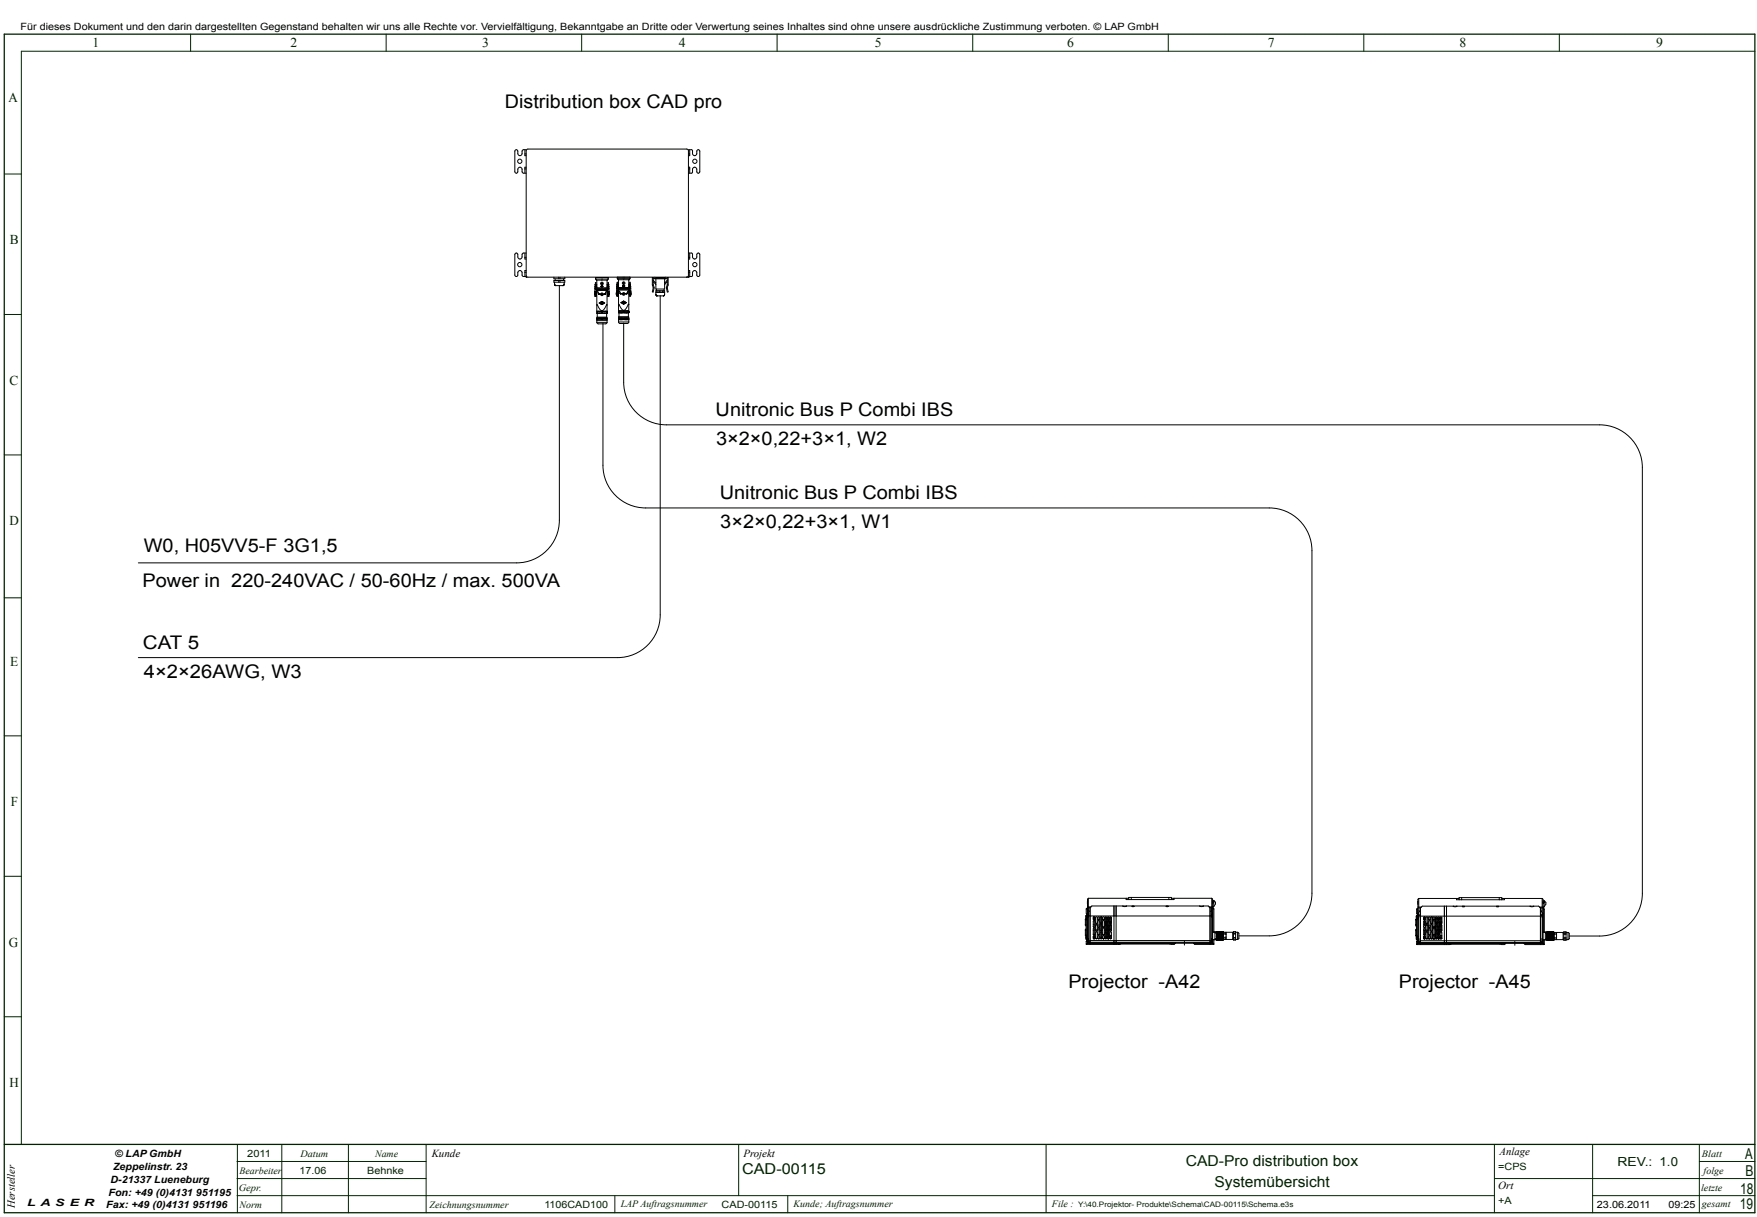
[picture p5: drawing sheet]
<svg xmlns="http://www.w3.org/2000/svg" width="411mm" height="285mm" viewBox="0 0 411 285" stroke-linecap="round" stroke-linejoin="round" font-family="sans-serif">
<path d="M1 8h410v276h-410zM1 268h410" fill="none" stroke="#002400" stroke-width=".3"/>
<g fill="none" stroke="#002400" stroke-width=".23">
<path d="M44.6 8v4M90.4 8v4M136.2 8v4M182 8v4M227.8 8v4M273.6 8v4M319.4 8v4M365.2 8v4M411 12h-406v256M1 40.8h4M1 73.6h4M1 106.5h4"/>
<path d="M1 140h4M1 172.3h4M1 205.2h4M1 238.1h4M55.5 272h44.3M55.5 276h44.3M55.6 268v16M66 268v16M81.6 268v16M99.8 268v16M173 268v12M245 268v16"/>
<path d="M350 276h61M350 268v16M373 268v16M398 268v16M398 272h13M55.5 280h294.5M144 280v4M184.5 280v4M373 280h38"/>
</g>
<g fill="none" stroke="#000" stroke-width=".23">
<path d="M122.9 35.1v1.4h.3M122.9 39.6h.3M122.9 36.1h.3M123.2 35.1h-.8l-.1 .9a.5 .5 0 0 1-.5 .5 .5 .5 0 0 1-.5-.5v-.6a.35 .35 0 0 0-.4-.3 .35 .35 0 0 0-.3 .3v4.8a.35 .35 0 0 0 .3 .4 .35 .35 0 0 0 .4-.4v-.5a.5 .5 0 0 1 .5-.5 .5 .5 0 0 1 .5 .5l.1 .8 .8 .1M123.2 39.2h-.3v1.4M123.4 35h37.6l.2 .3v29.4l-.4 .2h-37.4l-.2-.4v-29.2zM161.2 35.1h.9l.1 .9a.5 .5 0 0 0 .5 .5 .5 .5 0 0 0 .5-.5v-.6a.35 .35 0 0 1 .3-.3 .35 .35 0 0 1 .4 .3v4.8a.35 .35 0 0 1-.4 .4 .35 .35 0 0 1-.3-.4v-.5a.5 .5 0 0 0-.5-.5 .5 .5 0 0 0-.5 .5l-.1 .8-.9 .1M161.2 39.6h.3M161.2 39.2h.3v1.4M161.2 36.1h.3M161.5 35.1v1.4h-.3M122.9 59.3v1.4h.3"/>
<path d="M123.2 59.3h-.8l-.1 .9a.5 .5 0 0 1-.5 .5 .5 .5 0 0 1-.5-.5v-.6a.35 .35 0 0 0-.4-.3 .35 .35 0 0 0-.3 .3v4.8a.35 .35 0 0 0 .3 .4 .35 .35 0 0 0 .4-.4v-.5a.5 .5 0 0 1 .5-.5 .5 .5 0 0 1 .5 .5l.1 .8 .8 .1M161.2 59.3h.9l.1 .9a.5 .5 0 0 0 .5 .5 .5 .5 0 0 0 .5-.5v-.6a.35 .35 0 0 1 .3-.3 .35 .35 0 0 1 .4 .3v4.8a.35 .35 0 0 1-.4 .4 .35 .35 0 0 1-.3-.4v-.5a.5 .5 0 0 0-.5-.5 .5 .5 0 0 0-.5 .5l-.1 .8-.9 .1M161.5 59.3v1.4h-.3M122.9 63.8h.3M122.9 60.3h.3M123.3 64.9h.1M123.2 63.4h-.3v1.4M129.7 64.9v.4h2.6v-.4M129.7 65.7h2.6v.4h-2.6zM129.9 66.5h.1M129.9 66.1v.4M129.9 66.5v.2"/>
<path d="M129.9 66.7h.1M129.9 66.7l.1 .1M130 66.8h.1M130 65.3v.4M130.1 66.9h.1M130.2 66.9h1.6M130.9 64.9v.4M130.9 65.7v.4M131 66.9v54.9a10 10 0 0 1-10 10h-88.6M131.2 64.9v.4M131.2 65.7v.4M131.8 66.9h.1"/>
<path d="M131.9 66.9h.1M132 66.8l-.1 .1M132 66.8h.1M132 65.3v.4M132.1 66.8h-.1M132.1 66.7h.1M132.1 66.6v.1M132.1 66.6h.1M132.1 66.5v.1M132.1 66.5h.1M132.1 66.1v.4M139.3 68.7h.1"/>
<path d="M139.3 69h.1M139.3 68.7v.3M139.3 68.3l.8 .1M139.3 67.6l.3 .1h2.8l.2-.1M139.4 66.7h.1M139.4 67.1v-.9h.2v1.6M139.4 67.1l-.1 2.3h.3M139.4 67.6h3.1M139.4 68.3l.1 1.1M139.4 66.6v.5M139.4 68.7h.1M139.4 69h.1"/>
<path d="M139.4 67.6h.2M139.5 68.3h.1M139.5 69.4h.1M139.5 65h3v.3h-3zM139.5 68.3h.1v1.1M139.5 67.2l-.1 .4M139.5 67.1h.1M139.6 65.3l.1 .3M139.6 67.1h-.1M139.6 68.6l.1 .1M139.6 68.2h-.3v.3h.3M139.6 66.7h.1"/>
<path d="M139.6 67.1h.1M139.6 67.4h2.8M139.6 67.8l.2 .2M139.6 67.8h2.8M139.6 68.6h.1M139.6 69.2h.1M139.7 68.1h.1M139.7 68.1l-.1 1.3M139.7 68.1l-.1 1.1M139.7 68.7h.1M139.7 66.6v.5M139.7 67.1l.1 .1"/>
<path d="M139.7 65.6l.1 1.9h2.4v-1.9M139.7 65.6h2.5M139.8 71.4v-.1l.7 1.1 .5 .4 .4-.3 .7-1.2 .1 .1M139.8 66.6h-.1M139.8 68v4.9h2.3l.1-4.9M139.8 68h2.4M139.8 74.6h.1M139.8 73.3h1.1M139.8 73.3h2.4M139.8 73.3v-.4h2.4v.4M139.8 74.6v.9M139.8 75.5l.3 .3h1.7l.4-.3"/>
<path d="M139.8 75.5h2.4M139.8 74.3v.3M139.8 74.3h2.4M139.8 74.3h.1M139.9 74.9v-.3h.5h.5v.3M139.9 74.9h1M139.9 74.9h-.1h2.4h-.1M139.9 72.9v1.4M140 72.9h.1M140.1 68.4h.1M140.1 68.4l.1 .4M140.1 68.6l.1 .1"/>
<path d="M140.2 68.7v.1M140.2 68.8h.1M140.2 68.8v.1M140.2 68.9h.1M140.3 68.9h.1M140.3 68.8h.1M140.3 71l.7-.4 .6 .4-.6 .3zM140.7 70.8h.1v.4zM140.7 67.1l.3-.2 .2 .2-.2 .1zM140.8 70.9v.1M140.8 67h.1M140.8 67.1h.1"/>
<path d="M140.9 71.2h.1M140.9 70.7h.1M140.9 72.9v.4M140.9 73.3h.2M140.9 74.9h.2M140.9 67h.1M140.9 71.1h.2v-.3v.4h-.2M140.9 70.7v.5M140.9 67.1h.1M140.9 67.2h.1M140.9 67v.2M141 70.7l.2 .1"/>
<path d="M141 67.1l-.1 .1M141 66.9v.1M141 70.6v.1M141 67v.1M141.1 67h.1M141.1 67l-.1 .1M141.1 67v.1M141.1 74.9v-.3h.5h.5v.3M141.1 73.3h1M141.1 74.9h1M141.1 72.9v.4M141.2 70.8v.3z"/>
<path d="M141.2 75.7v33.3a10 10 0 0 0 10 10h146.1a10 10 0 0 1 10 10v80.2a10 10 0 0 1-10 10h-7.2M141.3 70.8v.3M141.6 68.8h-1.2M141.6 68.9h-1.2M141.6 68.8h.1M141.7 68.9h-.1M141.7 68.9h.1M141.7 68.8h.1M141.8 68.9h-.1M141.8 68.8h.1M141.8 68.7v.1M141.8 68.6v.1"/>
<path d="M141.9 68.4l-.1 .4M141.9 68.4h.1M141.9 72.9h.1M142.1 73.3h.1M142.1 72.9v.4M142.1 73.3l.1 1M142.2 74.3v1.2M142.2 73h.1M142.2 73.1h.1M142.2 73.2h.1M142.2 68.1h.1M142.2 66.6h.1"/>
<path d="M142.2 68.7h.1M142.2 74.6h.1M142.2 74.6h-2.4M142.2 66.6v.5M142.2 67.1v.1M142.3 68.1v.6M142.3 68.1v1.1M142.3 68.6h.1M142.3 69.2h.1M142.3 68.6v.1M142.3 66.7h.1M142.3 67.1h.1"/>
<path d="M142.3 69.4h.1M142.4 68.3v1.1M142.4 68.3h-.1M142.4 68.3h.1M142.4 65.3l-.2 .3M142.4 67.1l.1 .5M142.4 68.5h.3M142.4 67.6h.1M142.4 68.2h.3M142.4 67.8l-.2 .2M142.5 68.3h.1M142.5 68.7h.1"/>
<path d="M142.5 69h.1M142.5 68.3v1.1v-1.1M142.5 66.6l.1 .5M142.5 66.7h.1M142.6 67.1h.1M142.6 67.1l-.1-.9h-.1v1.6M142.6 68.3l-.7 .1M142.6 68.7h.1M142.6 69h.1M142.6 67.2v2.2h-.2M142.7 68.7v.3M142.7 68.7h.1"/>
<path d="M142.7 69h.1M144.3 68.9h.1M144.4 68.6h.1M144.4 68.9h.1M144.4 68.6v.3M144.4 68.6h-.1M144.4 68.4l.4 .2-.1 .5M144.4 68.1h.3M144.4 68.2l.8 .2M144.4 67.5l.3 .2h2.8l.2-.2M144.4 67.1v2.2h.1M144.4 67.1h.1"/>
<path d="M144.5 66.6h.1M144.5 67v-.9h.2v1.6M144.5 67.5h3.1M144.5 68.9h.1M144.5 66.5v.5M144.5 68.2l.1 1.1M144.5 68.6h.1M144.5 67.5h.2M144.5 68.2h.1M144.5 69.3h.1M144.6 64.9v.4h3v-.4M144.6 68.2h-.1"/>
<path d="M144.6 69.3h.1M144.7 65.3l.1 .2M144.7 66.6h.1M144.7 68.5l.2 .1M144.7 67.7h2.8M144.7 67.7l.2 .2M144.7 67.3h2.8M144.7 68.2h.1M144.7 69.1h.1M144.7 69.3h.1M144.7 67l-.2 .5M144.8 68l-.1 1.3"/>
<path d="M144.8 68l-.1 1.1M144.8 68h.1M144.8 66.6v.5M144.8 67.1h.1M144.8 65.5l.1 1.9h2.4v-1.9M144.8 65.5h2.5M144.9 71.4v-.2l.7 1.1 .5 .4 .4-.3 .7-1.2 .1 .2M144.9 66.5l-.1 .1M144.9 67.9v4.9M144.9 67.9h2.4M144.9 74.5h2.4h-.2M144.9 73.2h.1"/>
<path d="M144.9 74.8h.1M144.9 73.2v-.3h2.4v.3M144.9 74.5v.9M144.9 73.2l2.4 .1M144.9 74.5h.1M144.9 74.8h2.4M144.9 75.4l.3 .4h1.7l.4-.4M144.9 75.4h2.4M144.9 74.2v.3M144.9 74.2h2.3M145 74.5h.9M145 74.5v.3l.5 .1 .4-.1v-.3"/>
<path d="M145 72.9v1.3M145.2 68.4h.1M145.2 68.4l.1 .4M145.2 72.8v.1M145.2 72.8l-.1 .1M145.2 72.8h1.8M145.2 68.6l.1 .1M145.3 68.7h.1M145.3 68.8h.1M145.3 68.7l.1 .1M145.4 68.8h.1M145.4 70.9l.7-.4 .6 .4-.6 .4z"/>
<path d="M145.8 71l.1-.3v.4M145.8 67l.3-.2 .2 .2-.2 .1zM145.8 67l.3 .1M145.8 70.9h.1M145.9 66.9v.1M145.9 67h.1M145.9 70.6h.1M145.9 72.9v.3h-.9M145.9 74.5h.3M146 66.9h.1M146 70.6l-.1 .5h.3v-.3l-.1 .2h-.1M146 66.9v.1"/>
<path d="M146 67v.1M146 66.9v.2M146 67l.1 .1M146.1 66.9h.1M146.1 75.7v13.8a10 10 0 0 0 10 10h218.5a10 10 0 0 1 10 10v99.7a10 10 0 0 1-10 10h-7.1M146.1 66.9l-.1 .2M146.1 67.1h.1M146.2 66.9h.1M146.2 66.9l-.1 .2M146.2 66.9l-.1 .1M146.2 74.5h.9M146.2 72.9v.3l.5 .1 .4-.1v-.3"/>
<path d="M146.2 74.5v.3l.5 .1 .4-.1v-.3M146.2 71h.1M146.2 70.7l-.1-.1 .6 .3M146.3 70.7h.1M146.3 70.7v.3M146.3 70.8l.1 .2zM146.7 68.8h-1.3M146.7 68.8h.1M146.8 68.8h-.1M146.8 68.8h.1M146.8 68.7v.1M146.8 68.7h.1"/>
<path d="M146.9 68.7h-.1M146.9 68.7h.1M146.9 68.8h.1M146.9 68.6v.1M147 68.4l-.1 .4M147 68.4h.1M147 72.8v.1M147 72.8l.1 .1M147.2 73.3v.9M147.2 74.2h.1M147.2 74.2h-2.3M147.2 74.2l.1 1.2"/>
<path d="M147.3 72.9h.1M147.3 73h.1M147.3 73.1h.1M147.3 73.2h.1M147.3 68.6h.1M147.3 66.5v.1M147.3 67.9l-.1 4.9M147.3 68h.1M147.3 73.3h.1M147.3 74.8h.1M147.3 66.6v.5M147.3 67.1h.1"/>
<path d="M147.3 69l.1 .1M147.4 68v.6M147.4 68v1.1M147.4 69.1h.1M147.4 67l.2 .5M147.4 66.6h.1M147.4 69.3h.1M147.4 68.2v1.1M147.4 68.2h.1M147.4 69.3h.2M147.5 65.3l-.2 .2M147.5 67.5h.1"/>
<path d="M147.5 68.1h.2M147.5 67.7l-.2 .2M147.6 68.9h.1M147.6 68.2v1.1M147.6 68.6h.1M147.6 68.2h.1M147.6 66.6h.1M147.6 66.5l.1 .5M147.7 67v2.3h-.1M147.7 67l-.1-.9h-.1v1.6M147.7 68.2l-.7 .2M147.7 68.6h.1"/>
<path d="M147.7 68.9h.1M147.7 68.4l-.4 .2M147.8 68.6v.3M147.8 68.6h.1M147.8 68.9h.1M152.8 65h.2v1.7a1.79 1.79 0 0 1 0 1.7l-.2-.1a1.72 1.72 0 0 0 0-1.6zM153 66.1l.6 .6M153 65.6l.6 .6M153 65.2h3.3M153.4 64.9v.4h2.5v-.4M153.6 65h2.1v2.7h-2.1zM153.6 68.9v-.8h2.1v.8"/>
<path d="M153.6 68.9h.1M153.6 68.5h2.1M153.6 68.9v.1M153.6 69h.1M153.6 69v.1M153.6 69.1h.1M153.7 69.1h.1M153.7 69.1v.1M153.7 69.2h.1M153.8 69.2h.1M153.8 67.7v.4M153.8 69.2v.1"/>
<path d="M153.8 69.3h.1M153.8 68.1v.4M153.9 69.3h.1M153.9 69.3h1.5M154.1 68.1v.4M154.5 68.1v.4M154.6 69.3v74.7a10 10 0 0 1-10 10h-112.2M154.8 68.1v.4M155.1 68.1v.4M155.4 69.3h.1M155.4 68.1v.4M155.5 69.3h.1"/>
<path d="M155.5 69.2v.1M155.5 67.7v.4M155.5 69.2h.1M155.6 69.2h-.1M155.6 69.2h.1M155.6 69.1h.1M155.6 69v.1M155.6 69h.1M155.7 68.9l-.1 .1M155.7 68.9h.1M156.3 65h.2v1.7a1.72 1.72 0 0 0 0 1.6l-.2 .1a1.79 1.79 0 0 1 0-1.7zM156.3 66.1l-.6 .6"/>
<path d="M156.3 65.6l-.6 .6M160.8 64.9h.1M161.2 63.8h.3M161.2 63.4h.3v1.4M161.2 60.3h.3M161.3 64.9h.1M254.2 219l.1 .2M254.2 215.4h.2M254.2 216.5h.2M254.2 215.4v1.4h.2M254.3 215.2l-.1 .2M254.3 215.2l.1 .2"/>
<path d="M254.3 219.2l.2 .1M254.3 214.5l.2 .6M254.3 219.5l.2 .6M254.3 214.5h.1M254.4 219h.1M254.4 219l-.1 .2M254.4 215.4h.1M254.4 219l.2 .2M254.4 219h-.2M254.4 217.9h-.2M254.4 214.9v.3M254.4 219.2l-.1 .3"/>
<path d="M254.4 217.6h-.2v1.4M254.4 215.4v3.6M254.4 212.9v1l.2 .3M254.4 214.6l.1 .1M254.5 215.1l-.2 .1M254.5 214.3l-.2 .2M254.5 219.3l-.2 .2M254.5 215.1h.1M254.5 219.3h.1M254.5 214.3v.8M254.5 219.3v.8M254.5 215.3v3.8"/>
<path d="M254.5 215.1l.1 .1M254.5 214.3h.1M254.5 215h.2M254.5 215.1h.2M254.5 214.4h.2M254.5 219.4h.2M254.6 212.8l-.2 .1M254.6 212.8l.2 8.1M254.6 214.2l.1 .1M254.6 212.8v1.4M254.6 219.2l-.1 .1M254.6 219.2l.1 .1h-.2"/>
<path d="M254.6 215.2l-.2 .2M254.7 211.7h.1M254.7 215.1l-.1 .1M254.7 211v.1M254.8 213.9h-.1M254.8 213.9l-.1 .1M254.8 213.9v6.9M254.9 214.7h.1M254.9 214.1h.1M254.9 219.8h.1M254.9 214.1v.1M254.9 214l.1 .4 .3 .1h28.1l.3-.1 .1-.4"/>
<path d="M254.9 214.1v.6M254.9 219.8v.6M254.9 212.4l-.5 .5M254.9 210.4h9.4M254.9 212.4h.6M254.9 210.4l-.2 .2v1.8l.2 .2h.4M254.9 210.4v2M254.9 213.7l-.1 .2M254.9 213.3l.2 .1-.2 .2v7.1l.4-.4h28.1l.4 .4v-7.1l-.2-.2 .1-.1M254.9 212.6v.7M254.9 213.3l.2 .2M256 216.5l.3 .1"/>
<path d="M256 218.8l.2 .2 .2-.2M256 218.8v-1.3l.2-.2 .2 .2v1.3M256 219.7v-.4l.2-.2 .2 .2v.4M256 219.7l.2 .2 .2-.2M256 219.7l.2 .2M256 215h.2M256.1 219.3h.1M256.1 215.6l.3 .2v1.2l-.2 .2-.2-.2zM256.1 214.7l.3 .2v.3l-.2 .2-.2-.2zM256.2 219.3v.6M256.2 215v-.3v.4M256.2 215l-.2 .1"/>
<path d="M256.2 214.9h.2M256.3 217.8l-.3 .1M256.3 214.9v.5M256.3 215.6v1M256.3 217.8v1.2M256.3 219.1v.4M256.3 216.6h.1M256.3 217.8h.1M256.4 219.7l-.2 .2M256.4 219.5h-.4M256.6 216.6l.2-.2 .2 .2M256.6 216.6v1.3l.2 .2 .2-.2v-1.3"/>
<path d="M256.6 219.7v-1.3l.2-.2 .2 .2v1.3M256.6 219.7l.2 .2 .2-.2M256.6 217.8h.4M256.6 216.6h.4M256.7 214.7l.3 .2v1.2l-.2 .2-.2-.2zM257.1 218.8l.2 .2 .2-.2M257.1 218.8v-1.3l.2-.2 .2 .2v1.3M257.1 219.7v-.4l.2-.2 .2 .2v.4M257.1 219.7l.2 .2 .2-.2M257.1 216.6h.4M257.1 217.8h.4M257.2 215.6l.3 .2v1.2l-.2 .2-.2-.2z"/>
<path d="M257.2 214.7l.3 .2v.3l-.2 .2-.2-.2zM257.7 219.7v-1.3l.2-.2 .2 .2v1.3M257.7 219.7l.2 .2 .2-.2M257.7 219.7h.3M257.8 214.7l.3 .2v1.2l-.2 .2-.2-.2zM257.8 216.5l.3 .1v1.3l-.2 .2-.2-.2zM257.8 214.7h.2v1.6l.1-.2M258 216.5v1.5M258 218.3v1.5M258.1 219.7v.1M258.2 218.8l.2 .2 .2-.2M258.2 218.8v-1.3l.2-.2 .2 .2v1.3"/>
<path d="M258.2 219.7v-.4l.2-.2 .2 .2v.4M258.2 219.7l.2 .2 .2-.2M258.2 219.7l.2 .2M258.3 215.6l.3 .2v1.2l-.2 .2-.2-.2zM258.3 214.7l.3 .2v.3l-.2 .2-.2-.2zM258.4 219.9h.1M258.5 219.9h-.1M258.6 219.7l-.2 .2M258.6 219.7v.1M258.8 214.9l.2-.2 .2 .2M258.8 214.9v1.2l.2 .2 .2-.2v-1.2M258.8 217.9v-1.3l.2-.2 .2 .2v1.3"/>
<path d="M258.8 217.9l.2 .2 .2-.2M258.8 218.4l.2-.2 .2 .2M258.8 219.7l.2 .2 .2-.2M258.8 215.1h.4M258.8 214.9h.4M258.8 215.4h.4M258.8 215.3h.4M258.8 215.8h.4M258.8 215.6h.4M258.8 216h.4M258.8 216.9h.4M258.8 216.7h.4"/>
<path d="M258.8 217.3h.4M258.8 217.1h.4M258.8 217.7h.4M258.8 217.5h.4M258.8 217.8h.4M258.8 218.8h.4M258.8 218.6h.4M258.8 219.1h.4M258.8 219h.4M258.8 219.5h.4M258.8 219.3h.4M258.8 218.4v1.3"/>
<path d="M258.8 219.7l.1 .1M258.8 218.4h.4M258.8 216.2h.4zM258.8 216.5h.4M258.9 218h.2M259.2 218.4v1.3M259.3 218.6h.2l.1 .2M259.3 217l.2 .2 .2-.2M259.3 217v-1.2l.2-.2 .2 .2v1.2M259.3 218.8l.2 .2M259.3 218.8v-1.3l.2-.2 .2 .2v1.3M259.3 219.3l.2-.2 .2 .2"/>
<path d="M259.3 219.7l.2 .2 .2-.2M259.3 214.9l.2-.2 .2 .2M259.3 214.9l.1 .5 .3-.2M259.3 218.8l.2 .2 .2-.2M259.3 215.1h.4M259.3 214.9h.4M259.3 215.8h.4M259.3 216.2h.4M259.3 216h.4M259.3 216.5h.4M259.3 216.4h.4M259.3 216.9h.4"/>
<path d="M259.3 216.7h.4M259.3 217l.1 .1 .3-.1M259.3 217.8h.2M259.3 218.4h.2M259.3 218.2h.2M259.3 219.5h.4M259.3 219.3h.4M259.3 219.3v.4M259.3 219.7l.1 .1M259.3 219.7h.1M259.4 215.3h.3M259.4 217.5h.3"/>
<path d="M259.4 219.8h.1M259.4 219.8l.1 .1M259.4 215.6h.3M259.5 219.1h.1M259.5 219.9h.1M259.5 217.9l.1 .2M259.6 217.7l-.1 1.3M259.6 218.1l-.1 .2M259.6 218.8l-.1 .1M259.6 217.7l-.1 .1M259.6 218.1h.1M259.6 217.6v.1"/>
<path d="M259.6 218.8h.1M259.7 219.8l-.2 .1M259.7 219.8h.1M259.7 218.8l-.2 .2M259.7 217.6l-.4 .1M259.7 218h-.4M259.7 218.7l-.4 .1M259.7 214.9v.3M259.7 219.3v.4M259.7 219.7v.1M259.9 214.9l.2-.2 .2 .2M259.9 214.9v1.2l.2 .2 .2-.2v-1.2"/>
<path d="M259.9 219.7v-1.3l.2-.2 .2 .2v1.3M259.9 219.7l.2 .2 .2-.2M259.9 215.1h.4M259.9 214.9h.4M259.9 215.4h.4M259.9 215.3h.4M259.9 215.8h.4M259.9 215.6h.4M259.9 216h.4M259.9 216.9h.4M259.9 216.7h.4M259.9 217.3h.4"/>
<path d="M259.9 217.1h.4M259.9 217.7h.4M259.9 217.5h.4M259.9 219.1h.4M259.9 219.5h.4M259.9 219.3h.4M259.9 219.7v.1M259.9 219.7h.1M259.9 219.7l.1 .1M259.9 216.5h.4M259.9 219.8h.4M260 216.5l.3 .1v1.3l-.2 .2-.2-.2z"/>
<path d="M260.1 216.3h.1M260.1 216.2v.1M260.1 215.9h.2M260.1 215.9v.1M260.3 219.8h.1M260.3 216.2h-.4l.2 .1M260.3 219.7v.1M260.9 212.2v9M261.4 212.2v9M263 212.2l.4 .1 .4-.1M263 212.2h.1M263.7 210.4v.3h11.2v-.3"/>
<path d="M263.8 212.2h.1M264.3 210.7v-.5h10v.5M264.9 210.2v.5M265.2 212.2l-.1 .1h.3l.2-.1h-.1M265.6 212.3h.1M265.6 212.3h-.5M273.2 212.2l-.1 .1h.3l.2-.1h-.1M273.6 212.3h.1M273.6 212.3h-.5M273.7 210.2v.5M274.3 210.4h9.5M281 212.2l.4 .1 .4-.1"/>
<path d="M281 212.2h.1M281.8 212.2h.1M283.2 212.4h.6M283.4 212.5l-.4-.3h-27.3l-.4 .3v8.7M283.4 212.5h.1M283.4 212.5v8.7M283.7 212.6v.7M283.7 213.3l-.1 .2M283.8 214.1h.1M283.8 219.8h.1M283.8 214.7h.1M283.8 214.1v.6"/>
<path d="M283.8 219.8v.6M283.8 212.4l.1 .1M283.8 210.4v2M283.8 210.4l.2 .2v1.8M283.8 213.7l.1 .2M283.9 212.5h.1M283.9 212.5l-.5 .1M283.9 213.9l.1 .1M283.9 213.9v6.9M283.9 213.9h.1M284 212.5l.3 .4M284 212.4h.2"/>
<path d="M284 210.9h.3l.4 .4v.4l-.4 .6M284 211.2l.1 .2M284 212.4l-.1 .1M284 218.3h2.3M284 211.3l.1 .1M284 211.2l.2 .2M284.1 212.8l.2 .1M284.1 212.8l-.2 8.1h-29.1M284.1 212.8v5.5M284.2 212.4l-.3 .1M284.2 211.3l-.2 .2M284.2 211.3l-.2-.1 .2 .2"/>
<path d="M284.2 211.3h.1M284.3 212.3l-.1 .1M284.3 211.3v1M284.3 212.9v5.4M284.4 211l-.1 .3M284.5 218.4h.4M284.6 218.4h.1M284.9 219.2v.7M284.9 218.4v.1M284.9 219.7h.1M284.9 218.5h.1M284.9 219.9h.1"/>
<path d="M284.9 218.5v1.4M284.9 218.6h.1M284.9 218.3v1.8M285 218.8h1.5M285 218.6h1.5M285 219.1h1.5M285 219h1.5M285 219.3h1.5M285 219.4h1.6v.6h.5l.1-.6M285 219.9v.1M285 219.9h.1M285 219.7v.2"/>
<path d="M285 219.8h.1M285 219.7h.1M285 219.6v.1M285 219.5v.1M285 219.5h.1M285 219.4h.1M285 219.3v.1M285 219.2v.1M285 219.1v.1M285 219.1h.1M285 219h.1M285 218.9h.1"/>
<path d="M285 218.8v.1M285 218.8h.1M285 218.7h.1M285 218.6h.1M285 218.3h.1M285 219.2h1.5M285 219.5h1.5M285 219.7h1.5M285 219.6h1.5M285 218.7h1.5M285 218.2l-.1 .1M285 218.2h.1"/>
<path d="M285 218.2h1.3M285 219.5h1.3M285 219.9h1.3M285 218.3h1.3M285 220h1.3M285 218.4h1.3M285 218.9h1.3M285 219.8h1.5l-.2 .1M285 218.2v.3M285 219.2h.1M285 219.3h.1M285 219.6h.1"/>
<path d="M285 219.9v.2M285 220h.1M285 219.4v.1M285 219v.1M285 218.9v.1M285 218.7v.1M285 218.6v.1M285 218.5v.1M285 218.4v.1M285 218.4h.1M285 218.3v.1M285 218.2v.1"/>
<path d="M285 219.1h1.3M285 219.3h1.3M285 218.5h1.3M286.3 218.2h.1M286.3 218.4h-1.8v1.5h1.8M286.3 218.2l.2 .1h-.2M286.3 218.2v.3M286.3 218.6h.1M286.3 218.7h.1M286.3 218.8h.1M286.3 218.9h.1M286.3 219h.1"/>
<path d="M286.3 219.1h.1M286.3 219.2h.1M286.3 219.3h.1M286.3 219.4h.1M286.3 219.5h.1M286.3 219.6h.1M286.3 219.7h.1M286.3 219.8h.1M286.3 219.9v.2M286.3 218.3h.2h-.2M286.3 218.3l.2 .1h-.2M286.3 218.4h.2h-.2"/>
<path d="M286.3 218.4l.2 .1h-.2M286.3 218.5l.2 .1M286.3 218.6h.2M286.3 218.6l.2 .1M286.3 218.7l.2 .1M286.3 218.8h.2M286.3 218.9h.2h-.2M286.3 218.9l.2 .1M286.3 219l.2 .1M286.3 219.1h.2M286.3 219.2h.2M286.3 219.3h.2"/>
<path d="M286.3 219.4h.2h-.2M286.3 219.4l.2 .1M286.3 219.5h.2M286.3 219.6h.2M286.3 219.7h.2M286.3 219.9h.2h-.2M286.3 219.9h.2l-.2 .1M286.3 220h.2h-.2M286.4 218.2l.1 .1v1.8h-.2M286.5 218.6h-.2M286.5 218.7h-.2M286.5 218.8h-.2"/>
<path d="M286.5 218.8l-.2 .1M286.5 219h-.2M286.5 219.1h-.2M286.5 219.1l-.2 .1M286.5 219.2l-.2 .1M286.5 219.3l-.2 .1M286.5 219.5h-.2M286.5 219.5l-.2 .1M286.5 219.6l-.2 .1M286.5 219.7h-.2M286.5 219.7l-.2 .1M286.5 218.4h.1"/>
<path d="M286.5 219.9h.1M286.6 219.6h.5M286.6 218.7h.5M287.1 218.4h.1M287.1 219.9h.1M287.2 218.9l-.1-.6h-.5v.6h-1.6M287.2 218.3h1.5v1.7h-1.5zM288.7 219.8h.2M288.7 218.5h.2M288.9 218.2h.5v1.9h-.5zM288.9 218.7h.5M288.9 219.6h.5"/>
<path d="M288.9 219.7h.5M288.9 218.6h.5M289.4 218.3h.4M289.8 218.3l.3 .3v1.1l-.3 .3M289.8 218.3v1.7M331.6 219.1v.1M331.6 215.4h.1M331.6 216.5h.1M331.6 215.4v1.4h.1M331.6 215.3l.1 .1M331.6 215.3h.1M331.6 215.3v.1"/>
<path d="M331.6 219.2l.3 .2M331.7 214.5l.2 .6M331.7 219.5l.2 .6M331.7 214.5h.1M331.7 219.1h.1M331.7 219.1l-.1 .1M331.7 215.4h.1M331.7 219.1l.3 .2M331.7 219.1h-.1M331.7 217.9h-.1M331.7 215v.2M331.7 219.3v.2"/>
<path d="M331.7 217.6h-.1v1.5M331.7 219h.1M331.7 215.4v.1M331.7 215.4v3.7M331.8 212.9v1l.2 .3M331.8 214.6l.1 .1M331.9 215.1l-.3 .2M331.9 214.4l-.2 .1M331.9 219.4l-.2 .1M331.9 219.4h.1M331.9 214.4v.7M331.9 215.1h.1"/>
<path d="M331.9 219.4v.7M331.9 215.3v3.9M331.9 215.1l.1 .1M331.9 215.1h.2l-.1 .1M331.9 215.1l.2-.1zM331.9 219.4h.2M331.9 214.4h.2M332 212.9h-.2M332 212.9l.1 7.9M332 214.2l.1 .1M332 212.9v1.3M332 219.3l-.1 .1"/>
<path d="M332 219.3l.1 .1h-.2M332 215.2l-.3 .2M332.1 211.1v.6M332.1 213.9v.1M332.2 213.9l-.1 .1M332.2 213.9v6.9M332.3 214.7h.1M332.3 219.9h.1M332.3 214.2h.1M332.3 214.2v.5M332.3 219.9v.5M332.3 214.1l.1 .3 .3 .1h28.1l.3-.1 .1-.3"/>
<path d="M332.3 210.4h9.4M332.3 210.4l-.2 .2v1.8l.2 .2h.4M332.3 212.4l-.5 .5M332.3 212.4h.6M332.3 210.4v2M332.3 213.7l-.1 .2M332.3 213.3l.2 .2M332.3 212.6l.1 .9M332.7 212.6v8.6M333.4 216.5l.2 .2M333.4 218.8l.2 .2M333.4 218.8v-1.2l.2-.2 .2 .2v1.2"/>
<path d="M333.4 219.4l.4-.2v.5M333.4 219.7l.2 .2 .2-.2M333.4 218.8l.2 .2 .2-.2M333.4 215h.2M333.4 219.6h.2M333.4 215.1h.2M333.4 219.4v.3M333.4 219.3h.2M333.5 215.7l.3 .1v1.2l-.2 .2-.2-.2zM333.5 214.8l.3 .1v.4l-.2 .2-.2-.2zM333.6 219.3v.3M333.6 215v-.3v.4"/>
<path d="M333.6 215v.1M333.6 219.3h.1M333.6 219.3v.6v-.3M333.6 215.1h.1M333.6 219.5h.2M333.6 214.9h.2M333.6 217.8l-.2 .1M333.6 214.9v.6M333.6 215.6v1.1M333.6 217.8v1.2M333.6 219.2v.3M333.6 216.7h.2"/>
<path d="M333.6 217.8h.2M333.8 218.8l-.2 .2M334 216.7l.2-.2 .2 .2M334 216.7v1.2l.2 .2 .2-.2v-1.2M334 219.7v-1.2l.2-.2 .2 .2v1.2M334 219.7l.2 .2 .2-.2M334 217.8h.4M334 216.7h.4M334 214.8l.4 .1v1.2l-.2 .2-.2-.2zM334.5 218.8l.2 .2 .2-.2M334.5 218.8v-1.2l.2-.2 .2 .2v1.2M334.5 219.7v-.3l.2-.2 .2 .2v.3"/>
<path d="M334.5 219.7l.2 .2 .2-.2M334.5 216.7h.4M334.5 217.8h.4M334.6 215.7l.3 .1v1.2l-.2 .2-.2-.2zM334.6 214.8l.3 .1v.4l-.2 .2-.2-.2zM335.1 219.7v-1.2l.2-.2 .2 .2v1.2M335.1 219.7l.2 .2 .2-.2M335.1 219.7h.3M335.1 214.8l.4 .1v1.2l-.2 .2-.2-.2zM335.1 216.5l.4 .2v1.2l-.2 .2-.2-.2zM335.2 214.7h.2v1.6l.1-.2M335.4 216.5v1.6"/>
<path d="M335.4 218.3v1.6M335.6 218.8l.2 .2 .2-.2M335.6 218.8v-1.2l.2-.2 .2 .2v1.2M335.6 219.7v-.3l.2-.2 .2 .2v.3M335.6 219.7l.2 .2 .2-.2M335.6 219.7l.2 .2M335.7 215.7l.3 .1v1.2l-.2 .2-.2-.2zM335.7 214.8l.3 .1v.4l-.2 .2-.2-.2zM335.8 219.9h.1M336 219.7l-.2 .2M336 219.7v.1M336.2 218.5l.2-.2 .2 .2"/>
<path d="M336.2 219.7l.2 .2 .2-.2M336.2 215.8h.4M336.2 215.7h.4M336.2 217h.4M336.2 216.8h.4M336.2 217.9h.4M336.2 219.2h.4M336.2 219h.4M336.2 217.7h.4M336.2 219.4h.4M336.2 218.8h.4M336.2 219.5h.4"/>
<path d="M336.2 218.6h.4M336.2 214.9h.4M336.2 215.1h.4M336.2 215.5h.4M336.2 215.3h.4M336.2 216h.4M336.2 217.3h.4M336.2 217.1h.4M336.2 217.5h.4M336.2 218.5v1.2M336.2 219.7v.1M336.2 218.4h.4"/>
<path d="M336.2 216.2h.4zM336.2 216.6h.4M336.2 214.8l.4 .1v1.2l-.2 .2-.2-.2zM336.2 216.5l.4 .2v1.2l-.2 .2-.2-.2zM336.2 218.1h.3M336.6 218.5v1.2M336.7 218.6l.3 .2M336.7 217l.2 .2 .2-.2M336.7 215.8l.2-.2 .2 .2M336.7 218.8l.2 .2M336.7 218.8v-1.2l.2-.2 .2 .2v1.2M336.7 219.7v-.3l.2-.2 .2 .2v.3"/>
<path d="M336.7 219.7l.2 .2 .2-.2M336.7 218.8l.2 .2 .2-.2M336.7 215.8h.4M336.7 217h.4M336.7 216.8h.4M336.7 217.9h.2M336.7 218.4h.2M336.7 219.4h.4M336.7 218.3h.2M336.7 218.8h.2M336.7 219.5h.4M336.7 214.9h.4"/>
<path d="M336.7 215.1h.4M336.7 216.2h.4M336.7 216h.4M336.7 216.6h.4M336.7 216.4h.4M336.7 217l.1 .1 .3-.1M336.7 215.8v1.2M336.7 219.7l.1 .1M336.7 219.7h.1M336.7 215.3h.4M336.7 217.5h.4M336.8 219.8h.1"/>
<path d="M336.8 219.8l.1 .1M336.8 215.7h.3M336.8 214.8l.3 .1v.4l-.2 .2-.2-.2zM336.8 219.2h.2M336.9 219.9h.1M336.9 218l.1 .2M337 219.9h-.1M337 217.7l-.1 1.3M337 218.2l-.1 .1M337 218.9h-.1M337 217.7l-.1 .1M337 218.8h.1"/>
<path d="M337 218.2h.1M337 218.9h.1M337 217.7h.1M337 218.8v.1M337.1 219.8l-.2 .1M337.1 219.8h.1M337.1 218.8l-.2 .2M337.1 218.1h-.4M337.1 217.7h-.4M337.1 215.8v1.2M337.1 219.7v.1M337.3 219.7v-1.2l.2-.2 .2 .2v1.2"/>
<path d="M337.3 219.7l.2 .2 .2-.2M337.3 215.8h.4M337.3 215.7h.4M337.3 217h.4M337.3 216.8h.4M337.3 219.2h.4M337.3 217.7h.4M337.3 219.4h.4M337.3 219.1h.4M337.3 219.5h.4M337.3 214.9h.4M337.3 215.1h.4"/>
<path d="M337.3 215.5h.4M337.3 215.3h.4M337.3 216h.4M337.3 217.3h.4M337.3 217.1h.4M337.3 217.5h.4M337.3 219.7v.1M337.3 219.7h.1M337.3 219.8h.1M337.3 216.6h.4M337.3 219.8h.3M337.3 214.8l.4 .1v1.2l-.2 .2-.2-.2z"/>
<path d="M337.3 216.5l.4 .2v1.2l-.2 .2-.2-.2zM337.5 216.3h.1M337.5 216.2v.1M337.5 215.9h.2M337.5 215.9h.1M337.5 215.9v.1M337.7 219.8h-.1M337.7 216.2h-.4l.2 .1M337.7 219.7l-.1 .1M338.3 212.2v9M338.8 212.2v9M340.3 212.2l.5 .1 .4-.1"/>
<path d="M340.4 212.2v.1M341.1 210.4v.3h11.2v-.3M341.2 212.2h.1M341.2 212.2v.1M341.7 210.7v-.5h10v.5M342.3 210.2v.5M342.6 212.2l-.1 .1 .3 .1 .2-.1-.1-.1M342.9 212.3h.1M342.9 212.3h-.4M350.6 212.2l-.1 .1 .3 .1 .2-.1-.1-.1M350.9 212.3h.1M350.9 212.3h-.4"/>
<path d="M351.1 210.2v.5M351.7 210.4h9.5M358.3 212.2l.5 .1 .4-.1M358.4 212.2v.1M359.2 212.2h.1M359.2 212.2v.1M360.6 212.4h.6M360.8 212.6v8.6M361.1 213.3l-.1 .2 .2 .1v7.1l-.4-.4h-28.1l-.4 .4v-7.1l.2-.1M361.1 212.6l-.1 .9M361.2 219.9h.1M361.2 214.2h.1"/>
<path d="M361.2 214.7h.1M361.2 214.2v.5M361.2 219.9v.5M361.2 212.4l.1 .1M361.2 210.4v2M361.2 210.4l.2 .2v1.8M361.2 213.7l.1 .2M361.2 212.6h.1M361.3 212.5l-.6 .1-.3-.4h-27.3l-.4 .4M361.3 213.9l.1 .1M361.3 213.9v6.9M361.4 212.6l.3 .3"/>
<path d="M361.4 212.4h.2M361.4 210.9h.3l.4 .4v.4l-.4 .6M361.4 218.3h2.3M361.4 212.4l-.1 .1M361.4 211.3l.1 .2h-.1M361.5 212.9h.2M361.5 212.9l-.2 8h-29.2M361.5 212.9v5.4M361.5 211.4l-.1 .1M361.5 211.4h.1M361.6 212.4l-.3 .2M361.6 211.3l-.2 .2"/>
<path d="M361.6 211.3l-.2-.1 .1 .2M361.6 211.3h.1M361.7 211.3v1M361.7 212.3l-.1 .1M361.7 212.9v5.4M361.8 211l-.1 .3M362 218.4h.1M362.3 219.2v.7M362.3 218.4v.1M362.3 218.9v.6M362.3 219.8h.1M362.3 219.9h.1"/>
<path d="M362.3 218.5h.1M362.3 219.9h-.4M362.3 218.3h.1M362.3 218.6v.1M362.3 218.3v1.8M362.3 218.7h1.6M362.3 218.6h1.6M362.3 219.5h1.6M362.3 219.4h1.6M362.3 219h1.6M362.3 218.9h1.6M362.3 219.4h1.7v.6h.5l.1-.6"/>
<path d="M362.3 219.8h1.6M362.3 219.2h1.6M362.3 219.1h1.6M362.3 219.3h1.6M362.3 218.8h1.6M362.3 219.6h1.6M362.3 219.7h1.6M362.3 219.9l.1 .2M362.3 219.8l.1 .1M362.3 219.7l.1 .1M362.3 219.7h.1M362.3 219.6h.1"/>
<path d="M362.3 219.5l.1 .1M362.3 219.4l.1 .1M362.3 219.4h.1M362.3 219.3h.1M362.3 219.2h.1M362.3 219.1h.1M362.3 219l.1 .1M362.3 218.9l.1 .1M362.3 218.9h.1M362.3 218.8h.1M362.3 218.7h.1M362.3 218.6h.1"/>
<path d="M362.4 218.3h-.1M362.4 218.4h1.3M362.4 219.1h1.3M362.4 219h1.3M362.4 219.8h1.5l-.2 .2M362.4 219.9h1.3M362.4 219.4h1.3M362.4 219.7h1.3M362.4 218.7h1.3M362.4 218.5h1.3M362.4 218.3v.2M362.4 218.6h.1"/>
<path d="M362.4 218.7h.1M362.4 218.8h.1M362.4 218.9h.1M362.4 219h.1M362.4 219.1h.1M362.4 219.2h.1M362.4 219.3h.1M362.4 219.4h.1M362.4 219.5h.1M362.4 219.6h.1M362.4 219.7h.1M362.4 219.8h.1"/>
<path d="M362.4 219.9v.2M362.4 219.8h-.1M362.4 219.7h-.1M362.4 219.6l-.1 .1M362.4 219.6h-.1M362.4 219.5h-.1M362.4 219.4h-.1M362.4 219.3l-.1 .1M362.4 219.2l-.1 .1M362.4 219.1l-.1 .1M362.4 219.1h-.1M362.4 219h-.1"/>
<path d="M362.4 218.9h-.1M362.4 218.8l-.1 .1M362.4 218.7l-.1 .1M362.4 218.7h-.1M362.4 218.6l-.1 .1M362.4 218.5l-.1 .1M362.4 218.5h-.1M362.4 218.4l-.1 .1M362.4 218.4h-.1M362.4 218.3v.1M363.7 218.3h-2.3M363.7 218.3h.2"/>
<path d="M363.7 218.3v.2M363.7 218.6h.1M363.7 218.7h.1M363.7 218.8h.1M363.7 218.9h.1M363.7 219h.1M363.7 219.1h.1M363.7 219.2h.1M363.7 219.3h.1M363.7 219.4h.1M363.7 219.5h.1M363.7 219.6h.1"/>
<path d="M363.7 219.7h.1M363.7 219.8h.1M363.7 219.9v.2M363.7 218.3h.2h-.2M363.7 218.3l.2 .1h-.2M363.7 218.4h.2M363.7 218.4l.2 .1M363.7 218.5h.2M363.7 218.5l.2 .1M363.7 218.6l.2 .1M363.7 218.7h.2M363.7 218.7l.2 .1"/>
<path d="M363.7 218.8l.2 .1M363.7 218.9h.2l-.2 .1M363.7 219h.2M363.7 219.1h.2M363.7 219.1l.2 .1M363.7 219.2l.2 .1M363.7 219.3l.2 .1M363.7 219.4h.2l-.2 .1M363.7 219.5h.2M363.7 219.6h.2M363.7 219.6l.2 .1M363.7 219.7h.2"/>
<path d="M363.7 219.8h.2M363.7 220h.2h-.2M363.8 218.3h.1v1.8l-.2 .1M363.9 218.5l-2-.1v1.6h1.8M363.9 218.6h-.2M363.9 218.7h-.2M363.9 218.8h-.2M363.9 218.9h-.2M363.9 219l-.2 .1M363.9 219.1h-.2M363.9 219.2h-.2M363.9 219.3h-.2"/>
<path d="M363.9 219.4h-.2M363.9 219.5l-.2 .1M363.9 219.6h-.2M363.9 219.7h-.2M363.9 219.7l-.2 .1M363.9 219.8h-.2M363.9 219.9h-.2M363.9 219.9h.1M363.9 218.5h.1M364 218.7h.5M364 219.7h.5M364.5 219.9h.1"/>
<path d="M364.5 218.5h.1M364.6 218.9l-.1-.5h-.5v.5h-1.7M364.6 218.4h1.5v1.6h-1.5zM366.1 219.9h.2M366.1 218.5h.2M366.3 218.8h.5M366.3 218.3h.5v1.8h-.5zM366.3 219.6h.5M366.3 218.7h.5M366.3 219.7h.5M366.8 218.4h.4M367.2 218.4l.3 .3v1l-.3 .3"/>
<path d="M367.2 218.4v1.6M254.4 220.5v.6M254.4 221.1l.1 .1M254.5 221.2h7.5M254.6 220.3h.1M254.5 220.1h.1M254.5 220h.2M254.6 220.2v.1M254.6 220.9l-.2 .2M254.6 220.2v.7M254.6 220.9h.1M254.7 220.9l-.2 .3"/>
<path d="M254.7 220.9h20.5M254.7 220.1l-.1 .1M254.8 220.7h29.1M254.8 220.8h29.1M254.8 220.8h-.1M254.9 220.4h.1M262 221.1h.1M262.3 221.1h-.3M262.3 221.1h.1M262.5 221.1h-.2M275.2 220.9l-.2 .3-13-.1M275.3 220.9h-.1"/>
<path d="M277.4 220.4v.9M279.5 220.9h.1M279.6 220.9l.2 .3h4.4M279.6 220.9h4.4M283.8 220.4h.1M283.9 220.8h.1M284 220.9l.2 .3M284.1 220.9l.2 .2M284.1 220.1v.8M284.1 220.9h-.1M284.3 221.1l-.1 .1M284.3 220.1v1"/>
<path d="M284.9 220.1h.1M285 220.1h.1M285 220.1h1.3M286.3 220.1h.1M286.3 220l-2.3 .1M286.3 220h.2l-.2 .1M286.5 220.1h-.2M289.4 220h.4M331.8 220.5v.6M331.8 221.1l.1 .1M331.9 221.2h7.5M331.9 220.4l-.1 .1z"/>
<path d="M331.9 220h.2M331.9 220.4h.1M332 220.3l-.1 .1M332 220.3v.6M332 220.9l.1 .1M332 220.9l-.2 .2M332.1 221l-.2 .2M332.1 221h20.5M332.1 220.8v.1M332.1 220.2l-.1 .1M332.2 220.7h.1M332.2 220.7h29.1"/>
<path d="M332.2 220.8h29.1M332.2 220.8l-.1 .1M332.3 220.4h.1M339.4 221.1l-.1 .1M339.6 221.1l-.3 .1M339.7 221.1h-.1M339.9 221.1h-.3M352.6 221l-.2 .2h-13.1M352.7 220.9l-.1 .1M354.8 220.4v1M356.9 220.9l.1 .1M357 221l.2 .2h4.4"/>
<path d="M357 221h4.4M361.2 220.4h.1M361.3 220.8v.1M361.4 221l.2 .2M361.5 220.9l.2 .2M361.5 220.1v.8M361.5 220.9l-.1 .1M361.7 221.1l-.1 .1M361.7 220.1v1M362.3 220.1h.1M362.4 220.2h.1M362.4 220h1.3"/>
<path d="M362.4 220.1h1.3M362.4 220.1h-.1M363.7 220.1h.1M363.7 220.1h-2.3M363.7 220.1l.2-.1-.2 .1M363.7 220.1h.2h-.2M366.8 220h.4"/>
<circle cx="121.7" cy="37.8" r=".5"/>
<circle cx="162.7" cy="37.8" r=".5"/>
<circle cx="121.7" cy="62" r=".5"/>
<circle cx="141" cy="66.4" r=".32"/>
<circle cx="141" cy="68.9" r=".32"/>
<circle cx="141" cy="68.9" r=".16"/>
<circle cx="141" cy="66.4" r=".16"/>
<circle cx="146.1" cy="68.8" r=".32"/>
<circle cx="146.1" cy="66.3" r=".32"/>
<circle cx="146.1" cy="68.8" r=".16"/>
<circle cx="146.1" cy="66.3" r=".16"/>
<circle cx="162.7" cy="62" r=".5"/>
</g>
<g font-size="4.4">
<text x="118.3" y="25.2">Distribution box CAD pro</text>
<text x="167.6" y="97.5">Unitronic Bus P Combi IBS</text>
<text x="167.7" y="104.2">3×2×0,22+3×1, W2</text>
<text x="168.6" y="117">Unitronic Bus P Combi IBS</text>
<text x="168.7" y="123.7">3×2×0,22+3×1, W1</text>
<text x="33.7" y="129.2">W0, H05VV5-F 3G1,5</text>
<text x="33.4" y="137.5">Power in 220-240VAC / 50-60Hz / max. 500VA</text>
<text x="33.5" y="152">CAT 5</text>
<text x="33.7" y="158.8">4×2×26AWG, W3</text>
<text x="250.2" y="231.3">Projector -A42</text>
<text x="327.6" y="231.3">Projector -A45</text>
</g>
<g font-size="3.5" fill="#002400">
<text x="173.8" y="275">CAD-00115</text>
<text x="277.7" y="273">CAD-Pro distribution box</text>
<text x="408.7" y="271.5">A</text>
<text x="408.8" y="275.5">B</text>
<text x="284.5" y="278">Systemübersicht</text>
<text x="407.5" y="279.5">18</text>
<text x="407.5" y="283.2">19</text>
</g>
<g font-size="3.2" fill="#002400">
<text x="21.7" y="11">1</text>
<text x="68" y="11">2</text>
<text x="112.9" y="11">3</text>
<text x="159" y="11">4</text>
<text x="204.9" y="11">5</text>
<text x="249.9" y="11">6</text>
<text x="296.9" y="11">7</text>
<text x="341.8" y="11">8</text>
<text x="387.9" y="11">9</text>
<text x="2" y="24">A</text>
<text x="2.3" y="57.2">B</text>
<text x="2.2" y="90.1">C</text>
<text x="2.2" y="123">D</text>
<text x="2.4" y="155.9">E</text>
<text x="2.5" y="188.8">F</text>
<text x="2.1" y="221.7">G</text>
<text x="2.2" y="254.6">H</text>
</g>
<text font-size="2.9" fill="#002400" x="378.8" y="273">REV.: 1.0</text>
<g font-size="2.5">
<text x="101.1" y="271">Kunde</text>
<text x="174.1" y="271">Projekt</text>
<text x="351.2" y="270.5">Anlage</text>
<text x="350.9" y="278.5">Ort</text>
<text x="3.5" y="282.9" transform="rotate(-90 3.5 282.9)">Hersteller</text>
</g>
<g font-size="2.3">
<text x="4.8" y="7">Für dieses Dokument und den darin dargestellten Gegenstand behalten wir uns alle Rechte vor. Vervielfältigung, Bekanntgabe an Dritte oder Verwertung seines Inhaltes sind ohne unsere ausdrückliche Zustimmung verboten. © LAP GmbH</text>
<text x="26.5" y="274">Zeppelinstr. 23</text>
<text x="26.9" y="271">© LAP GmbH</text>
<text x="25.4" y="280">Fon: +49 (0)4131 951195</text>
<text x="25.9" y="277">D-21337 Lueneburg</text>
<text x="6.4" y="282.5">L A S E R</text>
<text x="24.9" y="283">Fax: +49 (0)4131 951196</text>
<text x="374" y="283">23.06.2011</text>
<text x="390.8" y="283">09:25</text>
</g>
<g font-size="2.3" fill="#002400">
<text x="56.1" y="275">Bearbeiter</text>
<text x="57.9" y="271">2011</text>
<text x="70.2" y="275">17.06</text>
<text x="70.3" y="271">Datum</text>
<text x="86" y="275">Behnke</text>
<text x="87.8" y="271">Name</text>
<text x="350.9" y="274">=CPS</text>
<text x="398.6" y="271">Blatt</text>
<text x="399" y="275">folge</text>
<text x="55.9" y="279">Gepr.</text>
<text x="398.4" y="279">letzte</text>
<text x="56.1" y="283">Norm</text>
<text x="100.6" y="282.8">Zeichnungsnummer</text>
<text x="127.5" y="283">1106CAD100</text>
<text x="145.4" y="282.6">LAP Auftragsnummer</text>
<text x="169" y="283">CAD-00115</text>
<text x="185.9" y="282.6">Kunde; Auftragsnummer</text>
<text x="246.4" y="282.6">File :</text>
<text x="350.9" y="282">+A</text>
<text x="398.6" y="282.6">gesamt</text>
</g>
<text font-size="1.8" fill="#002400" x="252.5" y="282.6">Y:\40.Projektor- Produkte\Schema\CAD-00115\Schema.e3s</text>
</svg>
